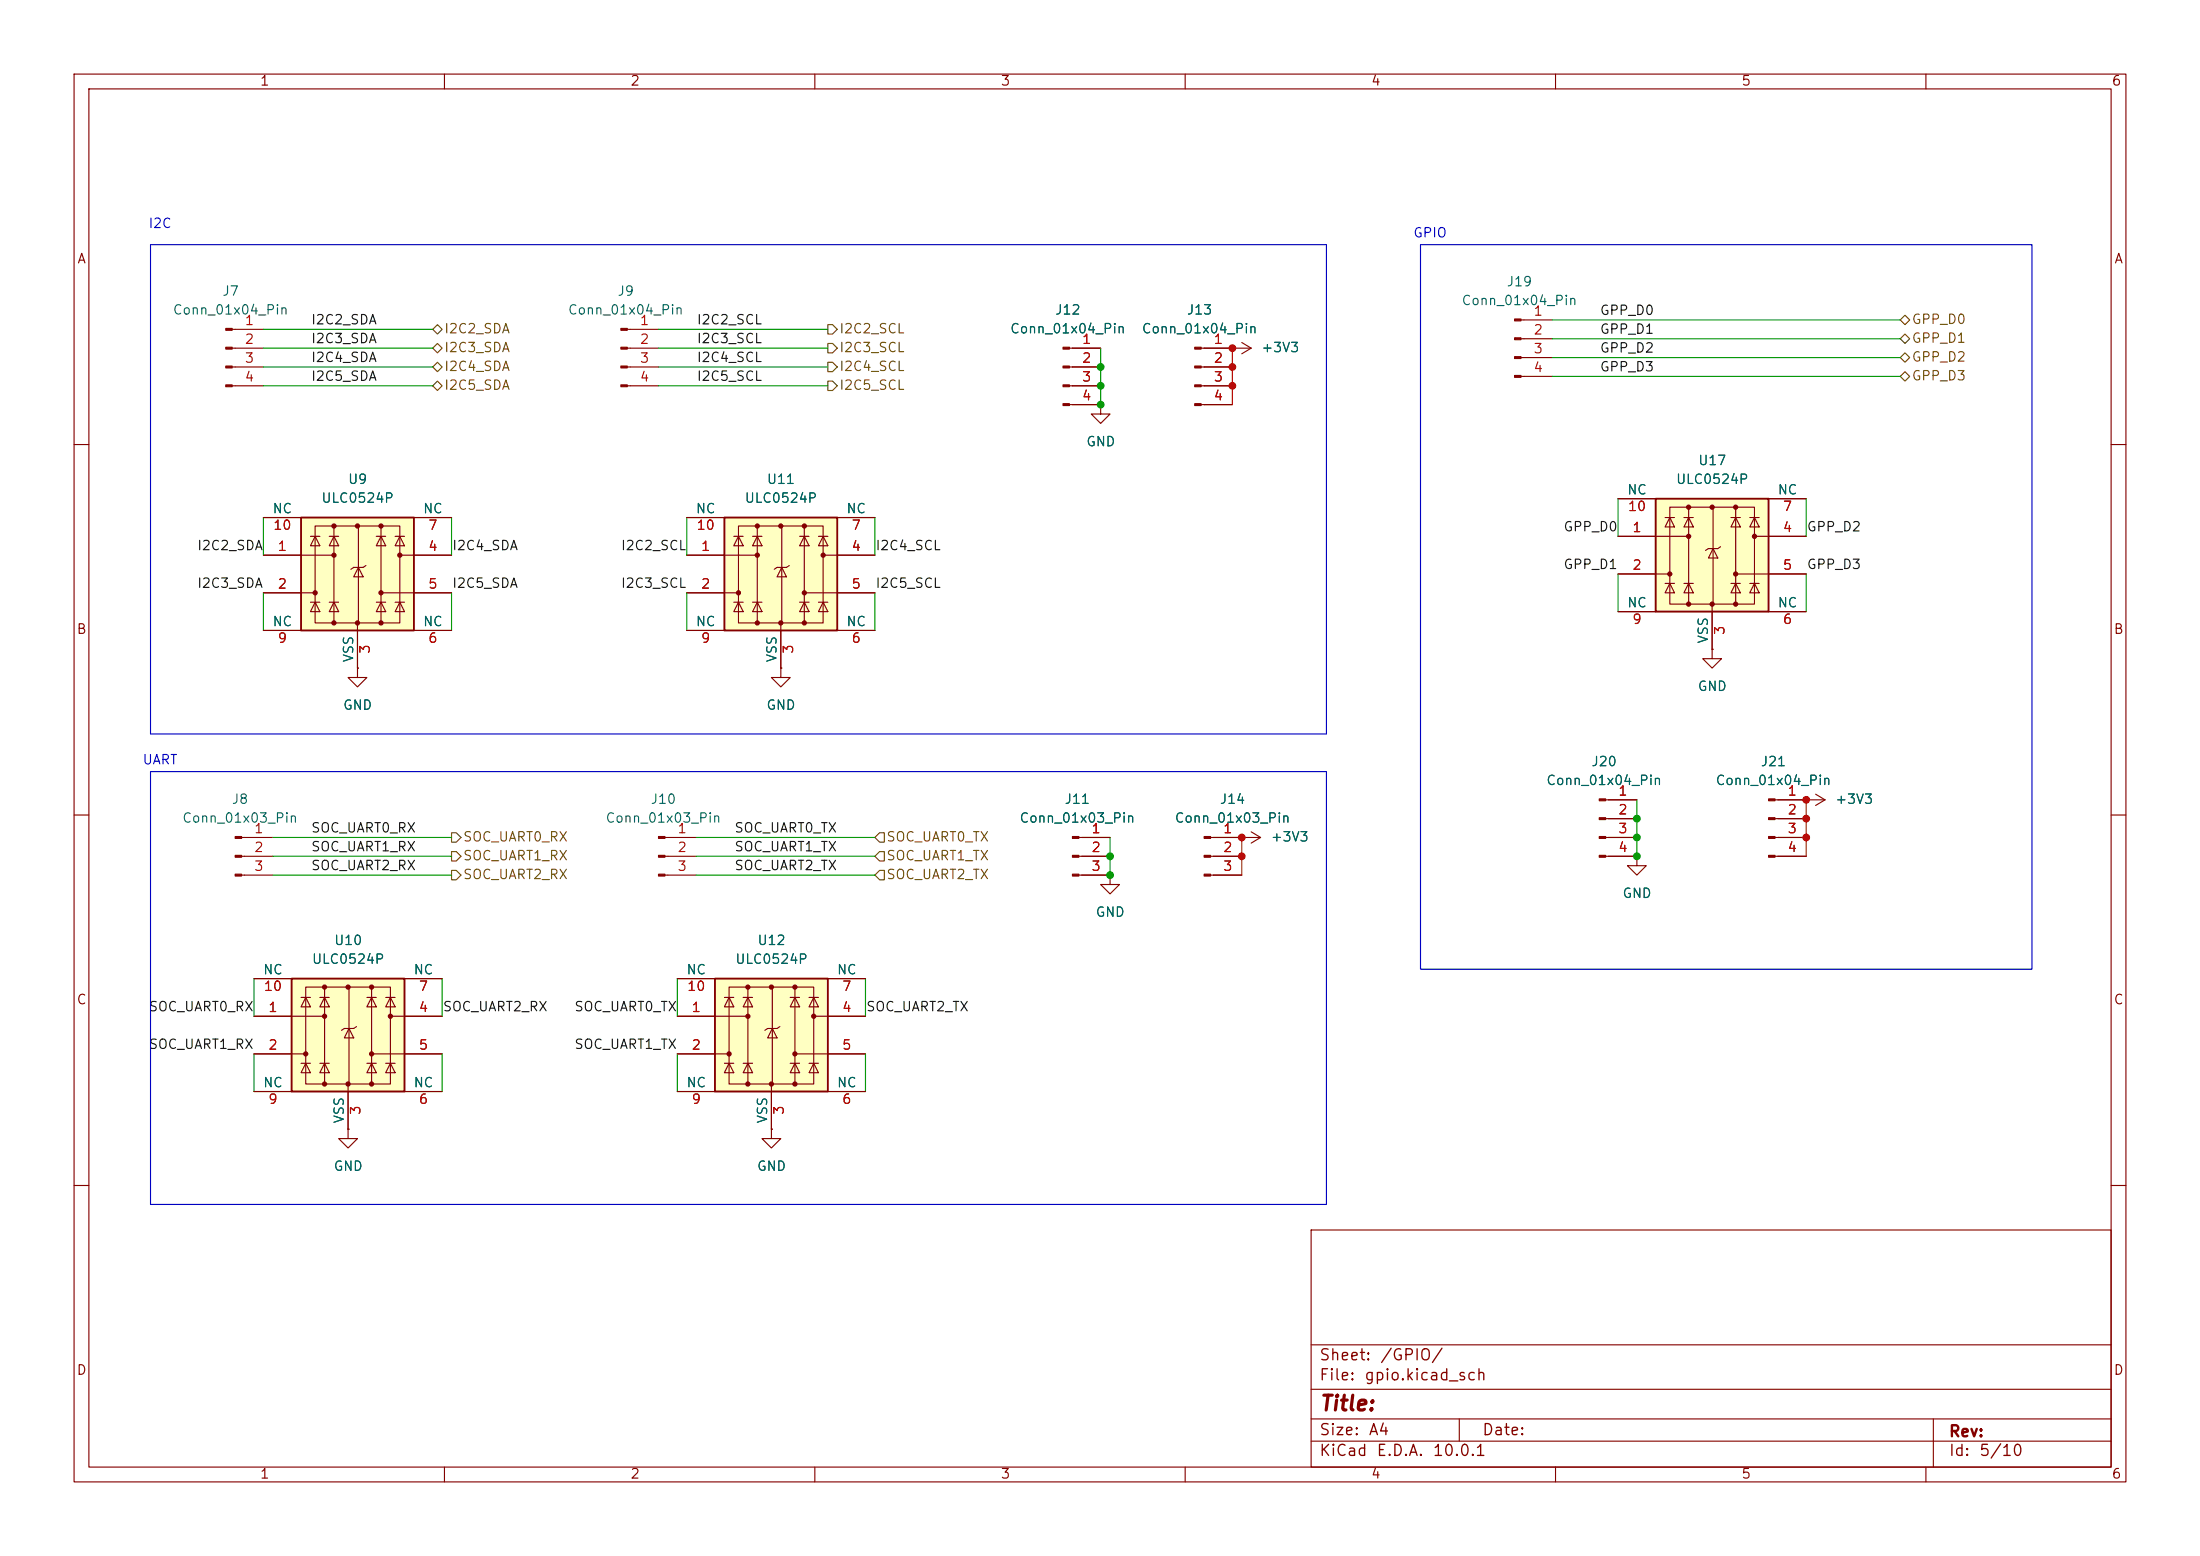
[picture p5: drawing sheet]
<svg xmlns="http://www.w3.org/2000/svg" width="297mm" height="210mm" viewBox="0 0 297 210" stroke-linecap="round" stroke-linejoin="round" font-family="sans-serif">
<g fill="none" stroke="#840000" stroke-width=".15">
<path d="M10 10h277v190h-277zM12 12h273v186h-273zM60 10v2M110 10v2M160 10v2M210 10v2M260 10v2M10 60h2M285 60h2M10 110h2M285 110h2M10 160h2"/>
<path d="M177 166h108v32h-108zM285 160h2M60 198v2M110 198v2M160 198v2M177 194.5h108M177 191.5h108M177 187.5h108M177 181.5h108M197 191.5v3M210 198v2M260 198v2"/>
<path d="M261 191.5v6.5"/>
</g>
<path d="M223.5 67.3h15.3v15.3h-15.3z" fill="#ffffc2"/>
<g fill="none" stroke="#840000" stroke-width=".15">
<path d="M218.4 72.4h9.6M218.4 77.5h7M218.4 67.3h5.1M224.8 69.9h1.3M224.8 78.7h1.3M225.4 68.5h11.5v13h-11.5zM225.4 69.9l.7 1.2h-1.3zM225.4 78.7l.7 1.3h-1.3zM227.3 69.9h1.3M227.3 78.7h1.3M228 69.9l.6 1.2h-1.3zM228 78.7l.6 1.3h-1.3z"/>
<path d="M228 68.5v13M231.3 74l.6 1.3h-1.3zM231.3 68.5v13M232.3 73.8l-.4 .2h-1.3l-.3 .3M233.7 69.9h1.2M233.7 78.7h1.2M234.3 69.9l.6 1.2h-1.2zM234.3 78.7l.6 1.3h-1.2zM234.3 68.5v13M234.3 77.5h9.5M236.2 69.9h1.3M236.2 78.7h1.3"/>
<path d="M236.9 69.9l.6 1.2h-1.3zM236.9 78.7l.6 1.3h-1.3zM236.9 72.4h6.9M238.8 67.3h5M218.4 82.6h5.1M231.1 81.5v6.1M238.8 82.6h5"/>
</g>
<path d="M223.5 67.3h15.3v15.3h-15.3z" fill="none" stroke="#840000" stroke-width=".25"/>
<g fill="#840000" stroke="#840000" stroke-width=".15">
<circle cx="225.4" cy="77.5" r=".28"/>
<circle cx="228" cy="68.5" r=".28"/>
<circle cx="228" cy="72.4" r=".28"/>
<circle cx="228" cy="81.5" r=".28"/>
<circle cx="231.1" cy="68.5" r=".28"/>
<circle cx="231.1" cy="81.5" r=".28"/>
<circle cx="234.3" cy="68.5" r=".28"/>
<circle cx="234.3" cy="77.5" r=".28"/>
<circle cx="234.3" cy="81.5" r=".28"/>
<circle cx="236.9" cy="72.4" r=".28"/>
</g>
<path d="M40.6 69.9h15.3v15.2h-15.3z" fill="#ffffc2"/>
<g fill="none" stroke="#840000" stroke-width=".15">
<path d="M84.7 44.5h4.2M84.7 47h4.2M84.7 49.5h4.2M84.7 52.1h4.2M35.6 74.9h9.5M35.6 69.9h5M41.9 72.4h1.3M42.5 71h11.5v13.1h-11.5zM42.5 72.4l.7 1.3h-1.3zM44.4 72.4h1.3M45.1 72.4l.6 1.3h-1.3zM45.1 71v13.1"/>
<path d="M48.4 76.6l.6 1.3h-1.2zM48.4 71v13.1M49.4 76.3l-.4 .3h-1.2l-.4 .2M50.8 72.4h1.3M51.4 72.4l.7 1.3h-1.3zM51.4 71v13.1M53.3 72.4h1.3M54 72.4l.6 1.3h-1.3zM54 74.9h7M55.9 69.9h5.1M35.6 80h6.9M35.6 85.1h5"/>
<path d="M41.9 81.3h1.3M42.5 81.3l.7 1.3h-1.3zM44.4 81.3h1.3M45.1 81.3l.6 1.3h-1.3zM48.3 90.2v1.2h1.2l-1.2 1.3-1.3-1.3h1.3M48.3 90.2h.1M48.3 84.1v6.1M50.8 81.3h1.3M51.4 81.3l.7 1.3h-1.3zM51.4 80h9.6M53.3 81.3h1.3M54 81.3l.6 1.3h-1.3z"/>
<path d="M55.9 85.1h5.1M47 152.4v1.3h1.3l-1.3 1.2-1.3-1.2h1.3M47 152.4h.1"/>
</g>
<path d="M40.6 69.9h15.3v15.2h-15.3z" fill="none" stroke="#840000" stroke-width=".25"/>
<g fill="#840000" stroke="#840000" stroke-width=".15">
<path d="M83.8 44.3h.9v.3h-.9z"/>
<path d="M83.8 46.9h.9v.2h-.9z"/>
<path d="M83.8 49.4h.9v.3h-.9z"/>
<path d="M83.8 51.9h.9v.3h-.9z"/>
<circle cx="42.5" cy="80" r=".28"/>
<circle cx="45.1" cy="71" r=".28"/>
<circle cx="45.1" cy="74.9" r=".28"/>
<circle cx="45.1" cy="84.1" r=".28"/>
<circle cx="48.3" cy="71" r=".28"/>
<circle cx="48.3" cy="84.1" r=".28"/>
<circle cx="51.4" cy="71" r=".28"/>
<circle cx="51.4" cy="80" r=".28"/>
<circle cx="51.4" cy="84.1" r=".28"/>
<circle cx="54" cy="74.9" r=".28"/>
</g>
<path d="M39.4 132.1h15.2v15.2h-15.2z" fill="#ffffc2"/>
<g fill="none" stroke="#840000" stroke-width=".15">
<path d="M144.4 47h4.2M144.4 49.5h4.2M144.4 52.1h4.2M144.4 54.6h4.2M148.6 54.6v1.3h1.3l-1.3 1.3-1.3-1.3h1.3M148.6 54.6h.1M162.2 47h6.7M162.2 49.5h4.2M162.2 52.1h4.2M162.2 54.6h4.2M166.4 47h.1M167.6 46.2l1.3 .8"/>
<path d="M168.9 47l-1.3 .8M105.4 90.2v1.2h1.3l-1.3 1.3-1.3-1.3h1.3M105.4 90.2h.1M231.1 87.6v1.3h1.3l-1.3 1.3-1.2-1.3h1.2M231.1 87.6h.1M32.6 113h4.2M32.6 115.6h4.2M32.6 118.1h4.2M145.6 113h4.3M145.6 115.6h4.3M145.6 118.1h4.3M149.9 118.1v1.3h1.2l-1.2 1.3-1.3-1.3h1.3"/>
<path d="M149.9 118.1h.1M163.4 113h6.8M163.4 115.6h4.2M163.4 118.1h4.2M167.6 113h.1M168.9 112.3l1.3 .7M170.2 113l-1.3 .8M243.8 108h.1M243.8 108h2.6M245.1 107.2l1.3 .8M246.4 108l-1.3 .7M34.3 137.2h9.5"/>
<path d="M34.3 132.1h5.1M40.6 134.6h1.3M41.3 133.2h11.4v13.1h-11.4zM41.3 134.6l.6 1.3h-1.3zM43.2 134.6h1.2M43.8 134.6l.6 1.3h-1.2zM43.8 133.2v13.1M47.1 138.8l.7 1.3h-1.3zM47.1 133.2v13.1M48.1 138.6l-.3 .2h-1.3l-.4 .3M49.5 134.6h1.3M50.2 134.6l.6 1.3h-1.3z"/>
<path d="M50.2 133.2v13.1M52.1 134.6h1.2M52.7 134.6l.6 1.3h-1.2zM52.7 137.2h7M54.6 132.1h5.1M34.3 142.2h7M34.3 147.3h5.1M40.6 143.5h1.3M41.3 143.5l.6 1.3h-1.3zM43.2 143.5h1.2M43.8 143.5l.6 1.3h-1.2zM47 146.3v6.1"/>
<path d="M49.5 143.5h1.3M50.2 143.5l.6 1.3h-1.3zM50.2 142.2h9.5M52.1 143.5h1.2M52.7 143.5l.6 1.3h-1.2zM54.6 147.3h5.1"/>
</g>
<path d="M39.4 132.1h15.2v15.2h-15.2z" fill="none" stroke="#840000" stroke-width=".25"/>
<g fill="#840000" stroke="#840000" stroke-width=".15">
<path d="M162.6 112.9h.8v.3h-.8z"/>
<path d="M162.6 115.4h.8v.3h-.8z"/>
<path d="M162.6 118h.8v.2h-.8z"/>
<path d="M144.8 112.9h.8v.3h-.8z"/>
<path d="M144.8 115.4h.8v.3h-.8z"/>
<path d="M144.8 118h.8v.2h-.8z"/>
<path d="M143.5 46.9h.9v.2h-.9z"/>
<path d="M143.5 49.4h.9v.3h-.9z"/>
<path d="M143.5 51.9h.9v.3h-.9z"/>
<path d="M143.5 54.5h.9v.2h-.9z"/>
<path d="M161.3 46.9h.9v.2h-.9z"/>
<path d="M161.3 49.4h.9v.3h-.9z"/>
<path d="M161.3 51.9h.9v.3h-.9z"/>
<path d="M161.3 54.5h.9v.2h-.9z"/>
<path d="M31.7 112.9h.9v.3h-.9z"/>
<path d="M31.7 115.4h.9v.3h-.9z"/>
<path d="M31.7 118h.9v.2h-.9z"/>
<circle cx="41.3" cy="142.2" r=".28"/>
<circle cx="43.8" cy="133.2" r=".28"/>
<circle cx="43.8" cy="137.2" r=".28"/>
<circle cx="43.8" cy="146.3" r=".28"/>
<circle cx="47" cy="133.2" r=".28"/>
<circle cx="47" cy="146.3" r=".28"/>
<circle cx="50.2" cy="133.2" r=".28"/>
<circle cx="50.2" cy="142.2" r=".28"/>
<circle cx="50.2" cy="146.3" r=".28"/>
<circle cx="52.7" cy="137.2" r=".28"/>
</g>
<path d="M97.8 69.9h15.2v15.2h-15.2z" fill="#ffffc2"/>
<g fill="none" stroke="#840000" stroke-width=".15">
<path d="M92.7 74.9h9.5M92.7 69.9h5.1M99.1 72.4h1.2M99.7 71h11.4v13.1h-11.4zM99.7 72.4l.6 1.3h-1.2zM101.6 72.4h1.3M102.2 72.4l.7 1.3h-1.3zM102.2 71v13.1M105.5 76.6l.7 1.3h-1.3zM105.5 71v13.1M106.6 76.3l-.4 .3h-1.3l-.4 .2M107.9 72.4h1.3"/>
<path d="M108.6 72.4l.6 1.3h-1.3zM108.6 71v13.1M110.5 72.4h1.3M111.1 72.4l.7 1.3h-1.3zM111.1 74.9h7M113 69.9h5.1M92.7 80h7M92.7 85.1h5.1M99.1 81.3h1.2M99.7 81.3l.6 1.3h-1.2zM101.6 81.3h1.3M102.2 81.3l.7 1.3h-1.3z"/>
<path d="M105.4 84.1v6.1M107.9 81.3h1.3M108.6 81.3l.6 1.3h-1.3zM108.6 80h9.5M110.5 81.3h1.3M111.1 81.3l.7 1.3h-1.3zM113 85.1h5.1"/>
</g>
<path d="M97.8 69.9h15.2v15.2h-15.2z" fill="none" stroke="#840000" stroke-width=".25"/>
<g fill="#840000" stroke="#840000" stroke-width=".15">
<circle cx="99.7" cy="80" r=".28"/>
<circle cx="102.2" cy="71" r=".28"/>
<circle cx="102.2" cy="74.9" r=".28"/>
<circle cx="102.2" cy="84.1" r=".28"/>
<circle cx="105.4" cy="71" r=".28"/>
<circle cx="105.4" cy="84.1" r=".28"/>
<circle cx="108.6" cy="71" r=".28"/>
<circle cx="108.6" cy="80" r=".28"/>
<circle cx="108.6" cy="84.1" r=".28"/>
<circle cx="111.1" cy="74.9" r=".28"/>
</g>
<path d="M96.5 132.1h15.3v15.2h-15.3z" fill="#ffffc2"/>
<g fill="none" stroke="#840000" stroke-width=".15">
<path d="M31.3 44.5h4.3M31.3 47h4.3M31.3 49.5h4.3M31.3 52.1h4.3M144.8 47h3.8M144.8 49.5h3.8M144.8 52.1h3.8M144.8 54.6h3.8M148.6 54.6h.1M162.6 47h3.8M162.6 49.5h3.8M162.6 52.1h3.8"/>
<path d="M162.6 54.6h3.8M166.4 47h.1M205.3 43.2h4.2M205.3 45.7h4.2M205.3 48.3h4.2M205.3 50.8h4.2M35.6 74.9h5M35.6 69.9h5M55.9 74.9h5.1M55.9 69.9h5.1M92.7 74.9h5.1M92.7 69.9h5.1"/>
<path d="M113 74.9h5.1M113 69.9h5.1M218.4 72.4h5.1M218.4 77.5h5.1M218.4 67.3h5.1M238.8 72.4h5M238.8 77.5h5M238.8 67.3h5M35.6 80h5M35.6 85.1h5M48.3 90.2h.1M48.3 85.1v5.1"/>
<path d="M55.9 80h5.1M55.9 85.1h5.1M92.7 80h5.1M92.7 85.1h5.1M105.4 90.2h.1M105.4 85.1v5.1M113 80h5.1M113 85.1h5.1M218.4 82.6h5.1M231.1 87.6h.1M231.1 82.6v5M238.8 82.6h5"/>
<path d="M89.8 113h4.2M89.8 115.6h4.2M89.8 118.1h4.2M146 113h3.9M146 115.6h3.9M146 118.1h3.9M149.9 118.1h.1M163.8 113h3.8M163.8 115.6h3.8M163.8 118.1h3.8M167.6 113h.1M216.8 108h4.2"/>
<path d="M216.8 110.5h4.2M216.8 113h4.2M216.8 115.6h4.2M221 115.6v1.2h1.2l-1.2 1.3-1.3-1.3h1.3M221 115.6h.1M239.6 108h4.2M239.6 110.5h4.2M239.6 113h4.2M239.6 115.6h4.2M243.8 108h.1M34.3 137.2h5.1M34.3 132.1h5.1"/>
<path d="M54.6 137.2h5.1M54.6 132.1h5.1M91.4 137.2h9.6M91.4 132.1h5.1M97.8 134.6h1.3M98.4 133.2h11.5v13.1h-11.5zM98.4 134.6l.7 1.3h-1.3zM100.3 134.6h1.3M101 134.6l.6 1.3h-1.3zM101 133.2v13.1M104.3 138.8l.6 1.3h-1.3zM104.3 133.2v13.1"/>
<path d="M105.3 138.6l-.4 .2h-1.3l-.3 .3M106.7 134.6h1.2M107.3 134.6l.6 1.3h-1.2zM107.3 133.2v13.1M109.2 134.6h1.3M109.9 134.6l.6 1.3h-1.3zM109.9 137.2h6.9M111.8 132.1h5M34.3 142.2h5.1M34.3 147.3h5.1M47 152.4h.1M47 147.3v5.1"/>
<path d="M54.6 142.2h5.1M54.6 147.3h5.1M91.4 142.2h7M91.4 147.3h5.1M97.8 143.5h1.3M98.4 143.5l.7 1.3h-1.3zM100.3 143.5h1.3M101 143.5l.6 1.3h-1.3zM104.1 152.4v1.3h1.3l-1.3 1.2-1.2-1.2h1.2M104.1 152.4h.1M104.1 146.3v6.1M106.7 143.5h1.2"/>
<path d="M107.3 143.5l.6 1.3h-1.2zM107.3 142.2h9.5M109.2 143.5h1.3M109.9 143.5l.6 1.3h-1.3zM111.8 147.3h5"/>
</g>
<path d="M96.5 132.1h15.3v15.2h-15.3z" fill="none" stroke="#840000" stroke-width=".25"/>
<g fill="#840000" stroke="#840000" stroke-width=".15">
<path d="M215.9 107.8h.9v.3h-.9z"/>
<path d="M215.9 110.4h.9v.2h-.9z"/>
<path d="M215.9 112.9h.9v.3h-.9z"/>
<path d="M215.9 115.4h.9v.3h-.9z"/>
<path d="M204.5 43.1h.8v.2h-.8z"/>
<path d="M204.5 45.6h.8v.2h-.8z"/>
<path d="M204.5 48.1h.8v.3h-.8z"/>
<path d="M204.5 50.7h.8v.2h-.8z"/>
<path d="M238.8 107.8h.8v.3h-.8z"/>
<path d="M238.8 110.4h.8v.2h-.8z"/>
<path d="M238.8 112.9h.8v.3h-.8z"/>
<path d="M238.8 115.4h.8v.3h-.8z"/>
<path d="M88.9 112.9h.9v.3h-.9z"/>
<path d="M88.9 115.4h.9v.3h-.9z"/>
<path d="M88.9 118h.9v.2h-.9z"/>
<path d="M30.5 44.3h.8v.3h-.8z"/>
<path d="M30.5 46.9h.8v.2h-.8z"/>
<path d="M30.5 49.4h.8v.3h-.8z"/>
<path d="M30.5 51.9h.8v.3h-.8z"/>
<circle cx="98.4" cy="142.2" r=".28"/>
<circle cx="101" cy="133.2" r=".28"/>
<circle cx="101" cy="137.2" r=".28"/>
<circle cx="101" cy="146.3" r=".28"/>
<circle cx="104.1" cy="133.2" r=".28"/>
<circle cx="104.1" cy="146.3" r=".28"/>
<circle cx="107.3" cy="133.2" r=".28"/>
<circle cx="107.3" cy="142.2" r=".28"/>
<circle cx="107.3" cy="146.3" r=".28"/>
<circle cx="109.9" cy="137.2" r=".28"/>
</g>
<g fill="none" stroke="#725600" stroke-width=".15">
<path d="M58.4 47l.7-.6 .6 .6-.6 .6zM58.4 49.5l.7-.6 .6 .6-.6 .7zM58.4 44.5l.7-.7 .6 .7-.6 .6zM59.1 51.4l.6 .7-.6 .6-.7-.6zM111.8 51.4h.6l.6 .7-.6 .6h-.6zM111.8 46.4h.6l.6 .6-.6 .6h-.6zM111.8 43.8h.6l.6 .7-.6 .6h-.6zM111.8 48.9h.6l.6 .6-.6 .7h-.6zM256.5 48.3l.7-.7 .6 .7-.6 .6zM256.5 45.7l.7-.6 .6 .6-.6 .7zM256.5 43.2l.7-.7 .6 .7-.6 .6zM256.5 50.8l.7-.6 .6 .6-.6 .6z"/>
<path d="M61 112.4h.6l.6 .6-.6 .7h-.6zM61 114.9h.6l.6 .7-.6 .6h-.6zM61 117.5h.6l.6 .6-.6 .6h-.6zM118.1 113l.6-.6h.7v1.3h-.7zM118.7 117.5h.7v1.2h-.7l-.6-.6zM118.7 114.9h.7v1.3h-.7l-.6-.6z"/>
</g>
<path d="M166.4 47v7.6M167.6 113v5.1M243.8 108v7.6" fill="none" stroke="#ff0f00" stroke-width=".15"/>
<g fill="none" stroke="#009600" stroke-width=".15">
<path d="M35.6 52.1h22.8M35.6 44.5h22.8M35.6 49.5h22.8M35.6 47h22.8M88.9 52.1h22.9M88.9 44.5h22.9M88.9 49.5h22.9M88.9 47h22.9M148.6 47v7.6M209.5 48.3h47M209.5 50.8h47M209.5 45.7h47"/>
<path d="M209.5 43.2h47M35.6 69.9v5M61 69.9v5M92.7 69.9v5M118.1 69.9v5M218.4 67.3v5.1M218.4 77.5v5.1M243.8 67.3v5.1M243.8 77.5v5.1M35.6 80v5.1M61 80v5.1M92.7 80v5.1"/>
<path d="M118.1 80v5.1M36.8 113h24.2M36.8 118.1h24.2M36.8 115.6h24.2M94 113h24.1M94 118.1h24.1M94 115.6h24.1M149.9 113v5.1M221 108v7.6M34.3 132.1v5.1M59.7 132.1v5.1M91.4 132.1v5.1"/>
<path d="M116.8 132.1v5.1M34.3 142.2v5.1M59.7 142.2v5.1M91.4 142.2v5.1M116.8 142.2v5.1"/>
</g>
<path d="M20.3 33h158.8v66.1h-158.8zM191.8 33h82.5v97.8h-82.5zM20.3 104.1h158.8v58.5h-158.8z" fill="none" stroke="#0000c2" stroke-width=".15"/>
<g fill="#009600" stroke="#009600" stroke-width=".14">
<circle cx="149.9" cy="118.1" r=".46"/>
<circle cx="149.9" cy="115.6" r=".46"/>
<circle cx="148.6" cy="54.6" r=".46"/>
<circle cx="221" cy="110.5" r=".46"/>
<circle cx="148.6" cy="49.5" r=".46"/>
<circle cx="148.6" cy="52.1" r=".46"/>
<circle cx="221" cy="115.6" r=".46"/>
<circle cx="221" cy="113" r=".46"/>
</g>
<g fill="#ff0f00" stroke="#ff0f00" stroke-width=".14">
<circle cx="166.4" cy="47" r=".46"/>
<circle cx="166.4" cy="49.5" r=".46"/>
<circle cx="166.4" cy="52.1" r=".46"/>
<circle cx="167.6" cy="113" r=".46"/>
<circle cx="167.6" cy="115.6" r=".46"/>
<circle cx="243.8" cy="108" r=".46"/>
<circle cx="243.8" cy="110.5" r=".46"/>
<circle cx="243.8" cy="113" r=".46"/>
</g>
<text font-size="2" fill="#840000" x="178" y="190.9">Title:</text>
<g font-size="1.5" fill="#840000">
<text x="178" y="184">Sheet:</text>
<text x="186.2" y="184">/GPIO/</text>
<text x="178" y="186.7">File:</text>
<text x="184.1" y="186.7">gpio.kicad_sch</text>
<text x="178" y="196.9">KiCad</text>
<text x="178" y="194.1">Size:</text>
<text x="184.7" y="194.1">A4</text>
<text x="185.7" y="196.9">E.D.A.</text>
<text x="193.3" y="196.9">10.0.1</text>
<text x="200" y="194.1">Date:</text>
<text x="263" y="194.3">Rev:</text>
<text x="263" y="196.9">Id:</text>
<text x="267.1" y="196.9">5/10</text>
</g>
<g font-size="1.3" fill="#840000">
<text x="35" y="11.9">1</text>
<text x="85" y="11.9">2</text>
<text x="135" y="11.9">3</text>
<text x="185" y="11.9">4</text>
<text x="235" y="11.9">5</text>
<text x="285" y="11.9">6</text>
<text x="10.3" y="35.9">A</text>
<text x="285.3" y="35.9">A</text>
<text x="10.3" y="85.9">B</text>
<text x="285.3" y="85.9">B</text>
<text x="10.3" y="135.9">C</text>
<text x="285.3" y="135.9">C</text>
<text x="10.3" y="185.9">D</text>
<text x="285.3" y="185.9">D</text>
<text x="35" y="199.9">1</text>
<text x="85" y="199.9">2</text>
<text x="135" y="199.9">3</text>
<text x="185" y="199.9">4</text>
<text x="235" y="199.9">5</text>
<text x="285" y="199.9">6</text>
</g>
<g font-size="1.3" fill="#0000c2">
<text x="19.9" y="31.1">I2C</text>
<text x="190.7" y="32.4">GPIO</text>
<text x="19.2" y="103.5">UART</text>
</g>
<g font-size="1.3" fill="#006464">
<text x="29.9" y="40.2">J7</text>
<text x="83.3" y="40.2">J9</text>
<text x="197.2" y="41.5">Conn_01x04_Pin</text>
<text x="203.3" y="39">J19</text>
<text x="23.2" y="42.8">Conn_01x04_Pin</text>
<text x="76.6" y="42.8">Conn_01x04_Pin</text>
<text x="136.3" y="45.3">Conn_01x04_Pin</text>
<text x="142.4" y="42.8">J12</text>
<text x="154.1" y="45.3">Conn_01x04_Pin</text>
<text x="160.1" y="42.8">J13</text>
<text x="170.2" y="47.9">+3V3</text>
<text x="46.9" y="65.6">U9</text>
<text x="103.4" y="65.6">U11</text>
<text x="146.6" y="60.6">GND</text>
<text x="226.2" y="65.6">ULC0524P</text>
<text x="229.2" y="63.1">U17</text>
<text x="36.7" y="69.6">NC</text>
<text x="43.3" y="68.2">ULC0524P</text>
<text x="57" y="69.6">NC</text>
<text x="93.8" y="69.6">NC</text>
<text x="100.4" y="68.2">ULC0524P</text>
<text x="114.2" y="69.6">NC</text>
<text x="219.6" y="67.1">NC</text>
<text x="239.9" y="67.1">NC</text>
<text x="219.6" y="82.3">NC</text>
<text x="239.9" y="82.3">NC</text>
<text x="36.7" y="84.8">NC</text>
<text x="48" y="89.5" transform="rotate(-90 48 89.5)">VSS</text>
<text x="57" y="84.8">NC</text>
<text x="93.8" y="84.8">NC</text>
<text x="105.2" y="89.5" transform="rotate(-90 105.2 89.5)">VSS</text>
<text x="114.2" y="84.8">NC</text>
<text x="230.9" y="86.9" transform="rotate(-90 230.9 86.9)">VSS</text>
<text x="229.1" y="93.6">GND</text>
<text x="46.2" y="96.1">GND</text>
<text x="103.4" y="96.1">GND</text>
<text x="208.7" y="106.3">Conn_01x04_Pin</text>
<text x="214.7" y="103.7">J20</text>
<text x="231.5" y="106.3">Conn_01x04_Pin</text>
<text x="237.6" y="103.7">J21</text>
<text x="24.5" y="111.4">Conn_01x03_Pin</text>
<text x="31.2" y="108.8">J8</text>
<text x="81.7" y="111.4">Conn_01x03_Pin</text>
<text x="87.7" y="108.8">J10</text>
<text x="137.5" y="111.4">Conn_01x03_Pin</text>
<text x="143.6" y="108.8">J11</text>
<text x="158.5" y="111.4">Conn_01x03_Pin</text>
<text x="164.6" y="108.8">J14</text>
<text x="171.5" y="113.9">+3V3</text>
<text x="247.7" y="108.8">+3V3</text>
<text x="147.8" y="124.1">GND</text>
<text x="218.9" y="121.5">GND</text>
<text x="35.4" y="131.8">NC</text>
<text x="42" y="130.4">ULC0524P</text>
<text x="45" y="127.9">U10</text>
<text x="55.7" y="131.8">NC</text>
<text x="92.6" y="131.8">NC</text>
<text x="99.2" y="130.4">ULC0524P</text>
<text x="102.2" y="127.9">U12</text>
<text x="112.9" y="131.8">NC</text>
<text x="35.4" y="147.1">NC</text>
<text x="55.7" y="147.1">NC</text>
<text x="92.6" y="147.1">NC</text>
<text x="112.9" y="147.1">NC</text>
<text x="46.7" y="151.7" transform="rotate(-90 46.7 151.7)">VSS</text>
<text x="103.9" y="151.7" transform="rotate(-90 103.9 151.7)">VSS</text>
<text x="45" y="158.3">GND</text>
<text x="102.1" y="158.3">GND</text>
</g>
<g font-size="1.3" fill="#a90000">
<text x="32.9" y="44.2">1</text>
<text x="32.9" y="46.7">2</text>
<text x="86.3" y="44.2">1</text>
<text x="86.3" y="46.7">2</text>
<text x="146" y="46.7">1</text>
<text x="163.8" y="46.7">1</text>
<text x="206.9" y="42.9">1</text>
<text x="206.9" y="45.5">2</text>
<text x="32.9" y="49.3">3</text>
<text x="32.9" y="51.8">4</text>
<text x="86.3" y="49.3">3</text>
<text x="86.3" y="51.8">4</text>
<text x="146" y="49.3">2</text>
<text x="146" y="51.8">3</text>
<text x="163.8" y="49.3">2</text>
<text x="163.8" y="51.8">3</text>
<text x="206.9" y="48">3</text>
<text x="206.9" y="50.5">4</text>
<text x="146" y="54.4">4</text>
<text x="163.8" y="54.4">4</text>
<text x="36.8" y="71.8">10</text>
<text x="57.7" y="71.8">7</text>
<text x="93.9" y="71.8">10</text>
<text x="114.9" y="71.8">7</text>
<text x="219.7" y="69.3">10</text>
<text x="240.6" y="69.3">7</text>
<text x="37.4" y="74.7">1</text>
<text x="57.7" y="74.7">4</text>
<text x="94.5" y="74.7">1</text>
<text x="114.9" y="74.7">4</text>
<text x="220.3" y="72.1">1</text>
<text x="220.3" y="77.2">2</text>
<text x="240.6" y="72.1">4</text>
<text x="240.6" y="77.2">5</text>
<text x="37.4" y="79.8">2</text>
<text x="57.7" y="79.8">5</text>
<text x="94.5" y="79.8">2</text>
<text x="114.9" y="79.8">5</text>
<text x="37.4" y="87.1">9</text>
<text x="50.2" y="88.3" transform="rotate(-90 50.2 88.3)">3</text>
<text x="57.7" y="87.1">6</text>
<text x="94.5" y="87.1">9</text>
<text x="107.4" y="88.3" transform="rotate(-90 107.4 88.3)">3</text>
<text x="114.9" y="87.1">6</text>
<text x="220.3" y="84.5">9</text>
<text x="233.1" y="85.8" transform="rotate(-90 233.1 85.8)">3</text>
<text x="240.6" y="84.5">6</text>
<text x="218.4" y="107.7">1</text>
<text x="241.2" y="107.7">1</text>
<text x="34.2" y="112.8">1</text>
<text x="91.4" y="112.8">1</text>
<text x="147.2" y="112.8">1</text>
<text x="165" y="112.8">1</text>
<text x="218.4" y="110.2">2</text>
<text x="218.4" y="112.8">3</text>
<text x="241.2" y="110.2">2</text>
<text x="241.2" y="112.8">3</text>
<text x="34.2" y="115.3">2</text>
<text x="34.2" y="117.9">3</text>
<text x="91.4" y="115.3">2</text>
<text x="91.4" y="117.9">3</text>
<text x="147.2" y="115.3">2</text>
<text x="147.2" y="117.9">3</text>
<text x="165" y="115.3">2</text>
<text x="165" y="117.9">3</text>
<text x="218.4" y="115.3">4</text>
<text x="241.2" y="115.3">4</text>
<text x="35.5" y="134.1">10</text>
<text x="36.1" y="136.9">1</text>
<text x="56.4" y="136.9">4</text>
<text x="56.4" y="134.1">7</text>
<text x="92.7" y="134.1">10</text>
<text x="93.3" y="136.9">1</text>
<text x="113.6" y="136.9">4</text>
<text x="113.6" y="134.1">7</text>
<text x="36.1" y="142">2</text>
<text x="56.4" y="142">5</text>
<text x="93.3" y="142">2</text>
<text x="113.6" y="142">5</text>
<text x="36.1" y="149.3">9</text>
<text x="56.4" y="149.3">6</text>
<text x="93.3" y="149.3">9</text>
<text x="113.6" y="149.3">6</text>
<text x="49" y="150.6" transform="rotate(-90 49 150.6)">3</text>
<text x="106.1" y="150.6" transform="rotate(-90 106.1 150.6)">3</text>
</g>
<g font-size="1.3" fill="#0f0f0f">
<text x="41.9" y="44.1">I2C2_SDA</text>
<text x="41.9" y="46.6">I2C3_SDA</text>
<text x="94" y="44.1">I2C2_SCL</text>
<text x="94" y="46.6">I2C3_SCL</text>
<text x="215.9" y="45.4">GPP_D1</text>
<text x="215.9" y="42.8">GPP_D0</text>
<text x="215.9" y="47.9">GPP_D2</text>
<text x="41.9" y="51.7">I2C5_SDA</text>
<text x="41.9" y="49.2">I2C4_SDA</text>
<text x="94" y="51.7">I2C5_SCL</text>
<text x="94" y="49.2">I2C4_SCL</text>
<text x="215.9" y="50.5">GPP_D3</text>
<text x="26.5" y="74.6">I2C2_SDA</text>
<text x="61" y="74.6">I2C4_SDA</text>
<text x="83.7" y="74.6">I2C2_SCL</text>
<text x="118.1" y="74.6">I2C4_SCL</text>
<text x="211" y="72">GPP_D0</text>
<text x="211" y="77.1">GPP_D1</text>
<text x="243.8" y="77.1">GPP_D3</text>
<text x="243.8" y="72">GPP_D2</text>
<text x="26.5" y="79.7">I2C3_SDA</text>
<text x="61" y="79.7">I2C5_SDA</text>
<text x="83.7" y="79.7">I2C3_SCL</text>
<text x="118.1" y="79.7">I2C5_SCL</text>
<text x="41.9" y="112.7">SOC_UART0_RX</text>
<text x="99.1" y="112.7">SOC_UART0_TX</text>
<text x="41.9" y="115.2">SOC_UART1_RX</text>
<text x="41.9" y="117.8">SOC_UART2_RX</text>
<text x="99.1" y="117.8">SOC_UART2_TX</text>
<text x="99.1" y="115.2">SOC_UART1_TX</text>
<text x="20" y="136.8">SOC_UART0_RX</text>
<text x="59.7" y="136.8">SOC_UART2_RX</text>
<text x="77.4" y="136.8">SOC_UART0_TX</text>
<text x="116.8" y="136.8">SOC_UART2_TX</text>
<text x="20" y="141.9">SOC_UART1_RX</text>
<text x="77.4" y="141.9">SOC_UART1_TX</text>
</g>
<g font-size="1.3" fill="#725600">
<text x="59.9" y="47.9">I2C3_SDA</text>
<text x="59.9" y="45.3">I2C2_SDA</text>
<text x="113.2" y="47.9">I2C3_SCL</text>
<text x="113.2" y="45.3">I2C2_SCL</text>
<text x="258" y="46.6">GPP_D1</text>
<text x="258" y="44">GPP_D0</text>
<text x="59.9" y="52.9">I2C5_SDA</text>
<text x="59.9" y="50.4">I2C4_SDA</text>
<text x="113.2" y="52.9">I2C5_SCL</text>
<text x="113.2" y="50.4">I2C4_SCL</text>
<text x="258" y="49.1">GPP_D2</text>
<text x="258" y="51.7">GPP_D3</text>
<text x="62.4" y="113.9">SOC_UART0_RX</text>
<text x="119.6" y="113.9">SOC_UART0_TX</text>
<text x="62.4" y="116.4">SOC_UART1_RX</text>
<text x="62.4" y="119">SOC_UART2_RX</text>
<text x="119.6" y="119">SOC_UART2_TX</text>
<text x="119.6" y="116.4">SOC_UART1_TX</text>
</g>
</svg>
